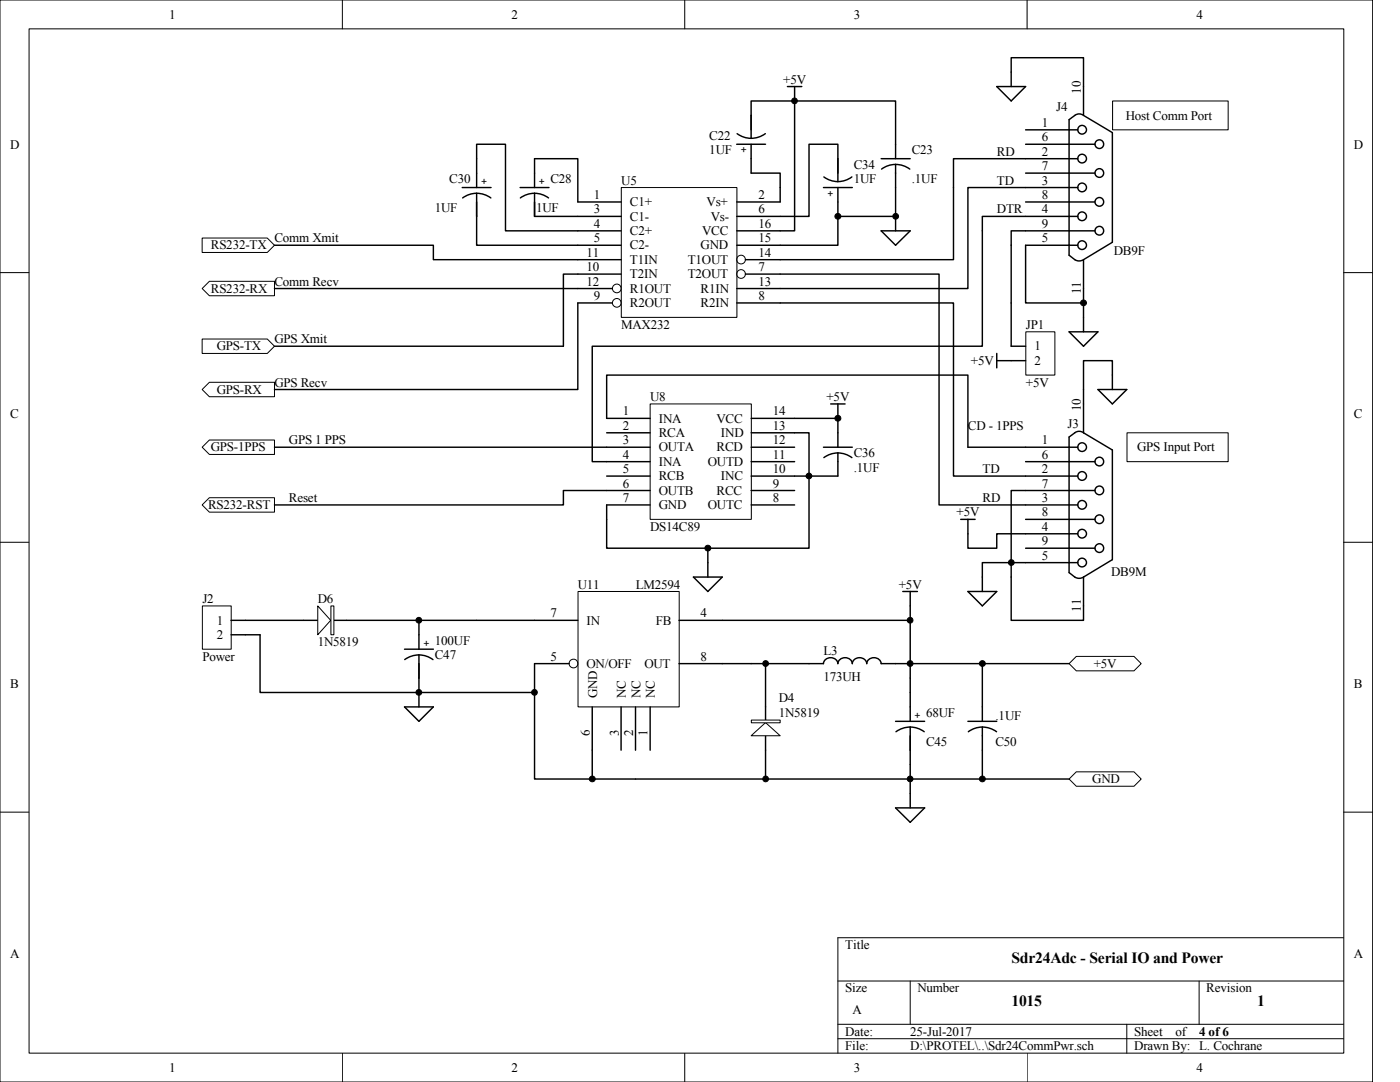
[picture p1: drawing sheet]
<svg xmlns="http://www.w3.org/2000/svg" width="279mm" height="216mm" viewBox="0 0 279 216" stroke-linecap="round" stroke-linejoin="round" font-family="sans-serif">
<g fill="none" stroke="#000" stroke-width=".2">
<path d="M0 0h273.9v215.9h-273.9zM5.8 5.8h262.4v204.3h-262.4zM68.3 0v5.8M136.7 0v5.8M205 0v5.8M0 54.4h5.8M268.1 54.4h5.8M0 108.2h5.8M268.1 108.2h5.8M0 162.1h5.8M268.1 162.1h5.8M167.2 195.7h100.9"/>
<path d="M181.7 195.7v8.7M239.3 195.7v8.7M268.1 187.1h-100.9v23M68.3 210.1v5.8M136.7 210.1v5.8M167.2 204.4h100.9M167.2 207.3h100.9M205 210.1v5.8M224.9 204.4v5.7"/>
</g>
<g fill="none" stroke="#000" stroke-width=".29">
<path d="M204.7 31.7h-14.4v5.7M213.4 66.2h5.7l-2.9 2.9zM216.2 63.3v2.9M219.1 77.7h5.8l-2.9 2.9zM222 74.8v2.9M204.7 89.2h10.4M204.7 92.1h13.8M204.7 95h10.4M204.7 97.9h13.8M216.2 86.4l-.9-.3a2.86 2.86 0 0 0-1.9 1.1v27.1a2.7 2.7 0 0 0 1.9 1.1l.9-.3M216.2 86.4l5.8 3.4v21.9l-5.8 3.4M216.2 80.6v5.8"/>
<path d="M204.7 100.8h10.4M204.7 103.6h13.8M204.7 106.5h10.4M204.7 109.4h13.8M215.1 112.3h-13.3v2.8M216.2 115.1v5.8"/>
<circle cx="216" cy="95" r=".87"/>
<circle cx="216" cy="89.2" r=".87"/>
<circle cx="219.4" cy="92.1" r=".86"/>
<circle cx="219.4" cy="97.9" r=".86"/>
<circle cx="216" cy="100.7" r=".87"/>
<circle cx="216" cy="106.5" r=".87"/>
<circle cx="216" cy="112.2" r=".87"/>
<circle cx="219.4" cy="103.6" r=".86"/>
<circle cx="219.4" cy="109.4" r=".86"/>
</g>
<path d="M225 86.4h20.1v5.7h-20.1z" fill="#fff"/>
<path d="M224.9 86.4h20.2v5.7h-20.2z" fill="none" stroke="#000" stroke-width=".2"/>
<path d="M157.1 17.3h2.9M158.6 17.3v2.9M175.9 46.1h5.8l-3 2.8zM178.7 43.2v2.9" fill="none" stroke="#000" stroke-width=".29"/>
<path d="M222.1 20.2h23v5.7h-23z" fill="#fff"/>
<path d="M222 20.2h23.1v5.7h-23.1z" fill="none" stroke="#000" stroke-width=".2"/>
<path d="M40.3 47.5h13l1.5 1.4-1.5 1.5h-13z" fill-rule="evenodd" fill="#fff"/>
<path d="M40.3 47.5h13l1.5 1.4-1.5 1.5h-13z" fill="none" stroke="#000" stroke-width=".2"/>
<path d="M40.3 100.8l1.5-1.5h13v2.9h-13z" fill-rule="evenodd" fill="#fff"/>
<path d="M40.3 100.8l1.5-1.5h13v2.9h-13z" fill="none" stroke="#000" stroke-width=".2"/>
<path d="M40.3 57.6l1.5-1.5h13v2.9h-13z" fill-rule="evenodd" fill="#fff"/>
<path d="M40.3 57.6l1.5-1.5h13v2.9h-13z" fill="none" stroke="#000" stroke-width=".2"/>
<path d="M40.3 89.2l1.5-1.4h13v2.9h-13z" fill-rule="evenodd" fill="#fff"/>
<path d="M40.3 89.2l1.5-1.4h13v2.9h-13z" fill="none" stroke="#000" stroke-width=".2"/>
<g fill="none" stroke="#000" stroke-width=".29">
<path d="M198.9 17.3h5.8l-2.9 2.9zM201.8 14.4v2.9M216.2 17.3v5.7M92.2 37.4h5.8M95.1 38.6l1.5 .2 1.4 .7M95.1 38.6l-1.5 .2-1.3 .7M95.1 31.7v5.7M95.1 38.6v4.6M103.8 37.4h5.8M106.7 38.6l1.5 .2 1.3 .7M106.7 38.6l-1.5 .2-1.4 .7M106.7 31.7v5.7"/>
<path d="M106.7 38.6v4.6M147 28.8h5.8M147.1 26.7l1.3 .7 1.5 .2M149.9 23v4.6M149.9 28.8v5.7M152.7 26.7l-1.3 .7-1.5 .2M164.3 37.4h5.8M164.4 35.3l1.3 .7 1.5 .2M167.2 31.7v4.5M167.2 37.4v5.8M170 35.3l-1.3 .7-1.5 .2M175.9 31.7h5.8"/>
<path d="M178.7 32.8l1.5 .3 1.4 .6M178.7 32.8l-1.4 .3-1.4 .6M178.7 28.8v2.9M178.7 32.8v4.6M204.7 31.7h10.4M204.7 25.9h10.4M204.7 28.8h13.8M204.7 34.5h13.8M204.7 37.4h10.4M216.2 23l-.9-.3a2.86 2.86 0 0 0-1.9 1.2v27a2.7 2.7 0 0 0 1.9 1.2l.9-.3M216.2 23l5.8 3.5v21.8l-5.8 3.5M204.7 40.3h13.8"/>
<path d="M204.7 43.2h10.4M204.7 46.1h13.8M204.7 48.9h10.4M216.2 51.8v5.8M216.2 77.7v2.9M165.8 80.6h2.9M167.2 80.6v2.9M204.7 97.9h-2.9v14.4M193.2 118h5.7l-2.9 2.9zM196 115.1v2.9"/>
<circle cx="216" cy="25.9" r=".87"/>
<circle cx="216" cy="37.4" r=".87"/>
<circle cx="216" cy="31.6" r=".87"/>
<circle cx="219.4" cy="28.8" r=".86"/>
<circle cx="219.4" cy="34.5" r=".86"/>
<circle cx="216" cy="43.2" r=".87"/>
<circle cx="216" cy="48.9" r=".87"/>
<circle cx="219.4" cy="40.3" r=".86"/>
<circle cx="219.4" cy="46" r=".86"/>
</g>
<path d="M124 37.5h23.1v25.8h-23.1z" fill="#fff"/>
<g fill="none" stroke="#000" stroke-width=".2">
<path d="M124 37.4h23.1v25.9h-23.1z"/>
<circle cx="123.1" cy="57.6" r=".86"/>
<circle cx="147.9" cy="54.7" r=".87"/>
<circle cx="147.9" cy="51.8" r=".87"/>
<circle cx="123.1" cy="60.4" r=".86"/>
</g>
<g fill="none" stroke="#000" stroke-width=".29">
<path d="M115.3 40.3h8.7M115.3 43.2h8.7M115.3 46.1h8.7M115.3 48.9h8.7M115.3 51.8h8.7M115.3 54.7h8.7M115.3 57.6h6.9M147 40.3h8.7M147 43.2h8.7M147 46.1h8.7M147 48.9h8.7M147 57.6h8.7"/>
<path d="M148.8 51.8h6.9M148.8 54.7h6.9M204.7 48.9v11.6h11.5M216.2 57.6v5.7M115.3 60.5h6.9M147 60.5h8.7M222 74.8v-2.8h-5.8v5.7M201.8 115.1v8.7h14.4v-2.9"/>
</g>
<path d="M129.8 80.6h20.1v23h-20.1z" fill="#fff"/>
<path d="M129.8 80.6h20.1v23h-20.1z" fill="none" stroke="#000" stroke-width=".2"/>
<g fill="none" stroke="#000" stroke-width=".29">
<path d="M95.1 31.7v-2.9h5.8v17.3h14.4M106.7 31.7h8.6v8.6M149.9 34.5h5.8v5.8M149.9 23v-2.8h8.7v25.9h-2.9M158.6 20.2h20.1v8.6M167.2 31.7v-2.9h-5.7v14.4h-5.8M178.7 37.4v5.8h-11.5v5.7h-11.5M190.3 37.4v14.4h-34.6M204.7 37.4h-11.5v20.2h-37.5M54.8 48.9h31.7v2.9h28.8M54.8 57.6h60.5M95.1 43.2v5.7h20.2"/>
<path d="M106.7 43.2h8.6M115.3 54.7h-2.9v14.4M155.7 54.7h31.7v46.1h17.3M155.7 60.5h34.6v34.5h14.4M121.1 83.5h8.7M121.1 86.4h8.7M121.1 89.2h8.7M121.1 92.1h8.7M121.1 95h8.7M121.1 97.9h8.7M149.9 86.4h11.6v23h-40.4v-8.6h8.7M149.9 83.5h17.3v5.7"/>
<path d="M149.9 89.2h8.7M149.9 92.1h8.7M149.9 97.9h8.7M164.3 89.2h5.8M167.2 90.4l1.5 .2 1.3 .7M167.2 90.4l-1.5 .2-1.3 .7M167.2 90.4v4.6h-17.3M138.4 115.1h5.7l-2.8 2.9zM141.3 109.4v5.7M149.9 100.8h8.7"/>
</g>
<path d="M40.3 77.7l1.5-1.4h13v2.9h-13z" fill-rule="evenodd" fill="#fff"/>
<path d="M40.3 77.7l1.5-1.4h13v2.9h-13z" fill="none" stroke="#000" stroke-width=".2"/>
<path d="M40.3 67.6h13l1.5 1.5-1.5 1.4h-13z" fill-rule="evenodd" fill="#fff"/>
<path d="M40.3 67.6h13l1.5 1.5-1.5 1.4h-13z" fill="none" stroke="#000" stroke-width=".2"/>
<path d="M213.4 155.4l1.4-1.4h11.5l1.5 1.4-1.5 1.5h-11.5z" fill-rule="evenodd" fill="#fff"/>
<g fill="none" stroke="#000" stroke-width=".2">
<path d="M213.4 155.4l1.4-1.4h11.5l1.5 1.4-1.5 1.5h-11.5z"/>
<circle cx="158.6" cy="20.1" r=".57"/>
<circle cx="167.2" cy="43.2" r=".59"/>
<circle cx="178.8" cy="43.2" r=".57"/>
<circle cx="216.2" cy="60.4" r=".59"/>
<circle cx="161.4" cy="95" r=".57"/>
<circle cx="167.2" cy="83.5" r=".59"/>
<circle cx="141.3" cy="109.4" r=".59"/>
</g>
<g fill="none" stroke="#000" stroke-width=".29">
<path d="M201.8 14.4v-2.9h14.4v5.8M204.7 43.2h-8.7v25.9h-77.8v23h2.9M54.8 69.1h57.6M115.3 60.5v17.2h-60.5M54.8 89.2h66.3M121.1 97.9h-8.7v2.9h-57.6M121.1 83.5v-8.7h72.1v14.4M191.7 103.6h2.9M193.2 103.6v5.8h5.7v-2.9h5.8M80.7 129.5h5.8M83.6 130.7l1.5 .2 1.3 .7M83.6 130.7l-1.5 .2-1.3 .7"/>
<path d="M83.6 123.8v5.7M83.6 130.7v4.6M106.7 132.4v23h20.1M181.7 138.2v5.7M152.8 141.1v2.8M152.8 146.8v2.9M178.7 143.9h5.8M181.7 145.1l1.4 .2 1.3 .7M181.7 145.1l-1.5 .2-1.4 .7M181.7 145.1v4.6M181.7 155.4v5.8M178.7 161.2h5.8l-2.8 2.9z"/>
</g>
<g fill="#000">
<circle cx="158.6" cy="20.1" r=".57"/>
<circle cx="167.2" cy="43.2" r=".59"/>
<circle cx="178.8" cy="43.2" r=".57"/>
<circle cx="216.2" cy="60.4" r=".59"/>
<circle cx="161.4" cy="95" r=".57"/>
<circle cx="167.2" cy="83.5" r=".59"/>
<circle cx="141.3" cy="109.4" r=".59"/>
</g>
<path d="M149.9 146.8l2.9-2.6 2.9 2.6z" fill="#fff"/>
<path d="M149.9 146.8l2.9-2.6 2.9 2.6z" fill="none" stroke="#000" stroke-width=".2"/>
<path d="M150 143.7h5.7v.5h-5.7z" fill="#fff"/>
<path d="M149.9 143.7h5.8v.5h-5.8z" fill="none" stroke="#000" stroke-width=".2"/>
<path d="M144.1 123.8h37.6v8.6h-5.8a1.47 1.47 0 0 0-1.5-1.2 1.47 1.47 0 0 0-1.4 1.2 1.47 1.47 0 0 0-1.5-1.2 1.47 1.47 0 0 0-1.4 1.2 1.47 1.47 0 0 0-1.4-1.2 1.47 1.47 0 0 0-1.5 1.2 1.47 1.47 0 0 0-1.4-1.2 1.47 1.47 0 0 0-1.5 1.2h-14.4M213.4 132.4h-31.7v2.9M152.8 149.7v5.7h-26M181.7 152.6v2.8h-28.9" fill="none" stroke="#000" stroke-width=".29"/>
<path d="M213.4 132.4l1.4-1.4h11.5l1.5 1.4-1.5 1.5h-11.5z" fill-rule="evenodd" fill="#fff"/>
<path d="M213.4 132.4l1.4-1.4h11.5l1.5 1.4-1.5 1.5h-11.5z" fill="none" stroke="#000" stroke-width=".2"/>
<path d="M49 126.7h2.9v11.5h31.7v-2.9M49 123.8h11.5M69.2 123.8h37.5M106.7 138.2h-23.1v2.9M144.1 132.4h5.8M152.8 132.4v8.7M181.7 135.3v2.9M80.7 141.1h5.8l-2.9 2.8zM181.7 149.7v2.9M181.7 155.4h31.7" fill="none" stroke="#000" stroke-width=".29"/>
<path d="M40.4 120.9h5.7v8.6h-5.7z" fill="#fff"/>
<path d="M40.4 120.9h5.7v8.6h-5.7z" fill="none" stroke="#000" stroke-width=".2"/>
<path d="M46.1 123.8h2.9M46.1 126.7h2.9" fill="none" stroke="#000" stroke-width=".29"/>
<path d="M115.4 118.1h20.2v23h-20.2z" fill="#fff"/>
<g fill="none" stroke="#000" stroke-width=".2">
<path d="M115.4 118h20.2v23.1h-20.2z"/>
<circle cx="201.8" cy="112.2" r=".57"/>
<circle cx="83.6" cy="138.2" r=".57"/>
<circle cx="106.7" cy="138.2" r=".57"/>
<circle cx="114.4" cy="132.4" r=".87"/>
<circle cx="181.6" cy="123.8" r=".57"/>
<circle cx="181.6" cy="132.4" r=".57"/>
<circle cx="118.2" cy="155.4" r=".59"/>
<circle cx="152.8" cy="155.4" r=".57"/>
<circle cx="181.6" cy="155.4" r=".57"/>
</g>
<g fill="none" stroke="#000" stroke-width=".29">
<path d="M204.7 46.1h-2.9v14.4M198.9 70.5v2.9M198.9 72h2.9M193.2 89.2h11.5M180.2 118h2.9M181.7 118v5.8M201.8 112.3h-5.8v2.8M106.7 123.8h8.6M106.7 132.4h6.9M135.5 123.8h8.6M135.5 132.4h8.6M118.2 141.1v14.3"/>
<path d="M124 141.1v8.6M126.8 141.1v8.6M129.8 141.1v8.6"/>
</g>
<g fill="#000">
<circle cx="201.8" cy="112.2" r=".57"/>
<circle cx="83.6" cy="138.2" r=".57"/>
<circle cx="106.7" cy="138.2" r=".57"/>
<circle cx="181.6" cy="123.8" r=".57"/>
<circle cx="181.6" cy="132.4" r=".57"/>
<circle cx="118.2" cy="155.4" r=".59"/>
<circle cx="152.8" cy="155.4" r=".57"/>
<circle cx="181.6" cy="155.4" r=".57"/>
</g>
<path d="M204.8 66.3h5.7v8.5h-5.7z" fill="#fff"/>
<g fill="none" stroke="#000" stroke-width=".2">
<path d="M204.7 66.2h5.8v8.6h-5.8z"/>
<circle cx="83.6" cy="123.8" r=".57"/>
<circle cx="152.8" cy="132.4" r=".57"/>
<circle cx="196.1" cy="132.4" r=".59"/>
<circle cx="196.1" cy="155.4" r=".59"/>
</g>
<path d="M201.8 60.5v8.6h2.9M201.8 72h2.9M60.5 123.8h2.9M66.3 123.8h2.9M196 132.4v11.5M193.2 143.9h5.7M196 145.1l1.5 .2 1.4 .7M196 145.1l-1.4 .2-1.3 .7M196 145.1v10.3" fill="none" stroke="#000" stroke-width=".29"/>
<g fill="#000">
<circle cx="83.6" cy="123.8" r=".57"/>
<circle cx="152.8" cy="132.4" r=".57"/>
<circle cx="196.1" cy="132.4" r=".59"/>
<circle cx="196.1" cy="155.4" r=".59"/>
</g>
<path d="M63.4 120.9l2.6 2.9-2.6 2.9z" fill="#fff"/>
<path d="M63.4 120.9l2.6 2.9-2.6 2.9z" fill="none" stroke="#000" stroke-width=".2"/>
<path d="M66.1 120.9h.5v5.8h-.5z" fill="#fff"/>
<path d="M66 120.9h.6v5.8h-.6z" fill="none" stroke="#000" stroke-width=".2"/>
<g font-size="3.1">
<text x="201.8" y="192.2">Sdr24Adc - Serial IO and Power</text>
<text x="201.8" y="200.8">1015</text>
<text x="250.9" y="200.8">1</text>
</g>
<g font-size="2.6">
<text x="33.7" y="3.7">1</text>
<text x="102.1" y="3.7">2</text>
<text x="170.4" y="3.7">3</text>
<text x="238.8" y="3.7">4</text>
<text x="156.3" y="16.7">+5V</text>
<text x="210.8" y="22.1">J4</text>
<text x="215.7" y="18.7" transform="rotate(-90 215.7 18.7)">10</text>
<text x="224.7" y="23.9">Host Comm Port</text>
<text x="2" y="29.6">D</text>
<text x="141.6" y="27.9">C22</text>
<text x="207.9" y="25.3">1</text>
<text x="207.9" y="28.2">6</text>
<text x="270.2" y="29.6">D</text>
<text x="141.6" y="30.8">1UF</text>
<text x="170.4" y="33.7">C34</text>
<text x="181.9" y="30.8">C23</text>
<text x="199" y="31.1">RD</text>
<text x="207.9" y="31.1">2</text>
<text x="207.9" y="34">7</text>
<text x="89.7" y="36.5">C30</text>
<text x="109.9" y="36.5">C28</text>
<text x="118.5" y="39.7">1</text>
<text x="124" y="36.8">U5</text>
<text x="125.7" y="41.1">C1+</text>
<text x="141" y="41.1">Vs+</text>
<text x="151.4" y="39.7">2</text>
<text x="170.4" y="36.5">1UF</text>
<text x="181.9" y="36.5">.1UF</text>
<text x="199" y="36.8">TD</text>
<text x="207.9" y="36.8">3</text>
<text x="207.9" y="39.7">8</text>
<text x="86.8" y="42.3">1UF</text>
<text x="107" y="42.3">1UF</text>
<text x="118.5" y="42.6">3</text>
<text x="118.5" y="45.5">4</text>
<text x="125.7" y="44">C1-</text>
<text x="125.7" y="46.9">C2+</text>
<text x="140.1" y="46.9">VCC</text>
<text x="141.9" y="44">Vs-</text>
<text x="151.4" y="42.6">6</text>
<text x="151.4" y="45.5">16</text>
<text x="199" y="42.6">DTR</text>
<text x="207.9" y="42.6">4</text>
<text x="207.9" y="45.5">9</text>
<text x="42.1" y="49.8">RS232-TX</text>
<text x="54.8" y="48.3">Comm Xmit</text>
<text x="117.1" y="51.2">11</text>
<text x="118.5" y="48.3">5</text>
<text x="125.7" y="49.8">C2-</text>
<text x="125.7" y="52.7">T1IN</text>
<text x="137.2" y="52.7">T1OUT</text>
<text x="139.8" y="49.8">GND</text>
<text x="151.4" y="51.2">14</text>
<text x="151.4" y="48.3">15</text>
<text x="207.9" y="48.3">5</text>
<text x="222.3" y="50.9">DB9F</text>
<text x="42.1" y="58.4">RS232-RX</text>
<text x="54.8" y="57">Comm Recv</text>
<text x="117.1" y="54.1">10</text>
<text x="117.1" y="57">12</text>
<text x="118.5" y="59.9">9</text>
<text x="125.7" y="55.5">T2IN</text>
<text x="125.7" y="58.4">R1OUT</text>
<text x="137.2" y="55.5">T2OUT</text>
<text x="139.8" y="58.4">R1IN</text>
<text x="151.4" y="54.1">7</text>
<text x="151.4" y="57">13</text>
<text x="151.4" y="59.9">8</text>
<text x="215.7" y="58.7" transform="rotate(-90 215.7 58.7)">11</text>
<text x="124" y="65.6">MAX232</text>
<text x="125.7" y="61.3">R2OUT</text>
<text x="139.8" y="61.3">R2IN</text>
<text x="204.7" y="65.6">JP1</text>
<text x="43.3" y="69.9">GPS-TX</text>
<text x="54.8" y="68.5">GPS Xmit</text>
<text x="206.5" y="69.9">1</text>
<text x="54.8" y="77.1">GPS Recv</text>
<text x="193.8" y="72.8">+5V</text>
<text x="204.7" y="77.1">+5V</text>
<text x="206.5" y="72.8">2</text>
<text x="2" y="83.5">C</text>
<text x="43.3" y="78.6">GPS-RX</text>
<text x="124.3" y="82.9">1</text>
<text x="129.8" y="80">U8</text>
<text x="154.3" y="82.9">14</text>
<text x="164.9" y="80">+5V</text>
<text x="215.7" y="82" transform="rotate(-90 215.7 82)">10</text>
<text x="270.2" y="83.5">C</text>
<text x="57.7" y="88.6">GPS 1 PPS</text>
<text x="124.3" y="85.8">2</text>
<text x="124.3" y="88.6">3</text>
<text x="131.5" y="84.3">INA</text>
<text x="131.5" y="87.2">RCA</text>
<text x="143" y="84.3">VCC</text>
<text x="143.9" y="87.2">IND</text>
<text x="154.3" y="85.8">13</text>
<text x="154.3" y="88.6">12</text>
<text x="193.2" y="85.8">CD - 1PPS</text>
<text x="207.9" y="88.6">1</text>
<text x="213.1" y="85.5">J3</text>
<text x="42.1" y="90.1">GPS-1PPS</text>
<text x="124.3" y="91.5">4</text>
<text x="124.3" y="94.4">5</text>
<text x="131.5" y="90.1">OUTA</text>
<text x="131.5" y="93">INA</text>
<text x="131.5" y="95.8">RCB</text>
<text x="141.3" y="93">OUTD</text>
<text x="143" y="90.1">RCD</text>
<text x="143.9" y="95.8">INC</text>
<text x="154.3" y="91.5">11</text>
<text x="154.3" y="94.4">10</text>
<text x="170.4" y="91.2">C36</text>
<text x="170.4" y="94.1">.1UF</text>
<text x="196.1" y="94.4">TD</text>
<text x="207.9" y="91.5">6</text>
<text x="207.9" y="94.4">2</text>
<text x="226.9" y="90.1">GPS Input Port</text>
<text x="41.5" y="101.6">RS232-RST</text>
<text x="57.7" y="100.2">Reset</text>
<text x="124.3" y="97.3">6</text>
<text x="124.3" y="100.2">7</text>
<text x="131.5" y="98.7">OUTB</text>
<text x="131.5" y="101.6">GND</text>
<text x="141.3" y="101.6">OUTC</text>
<text x="143" y="98.7">RCC</text>
<text x="154.3" y="100.2">8</text>
<text x="154.3" y="97.3">9</text>
<text x="196.1" y="100.2">RD</text>
<text x="207.9" y="97.3">7</text>
<text x="207.9" y="100.2">3</text>
<text x="129.8" y="105.9">DS14C89</text>
<text x="190.9" y="103">+5V</text>
<text x="207.9" y="103">8</text>
<text x="207.9" y="105.9">4</text>
<text x="207.9" y="108.8">9</text>
<text x="207.9" y="111.7">5</text>
<text x="115.3" y="117.4">U11</text>
<text x="126.9" y="117.4">LM2594</text>
<text x="179.4" y="117.4">+5V</text>
<text x="221.7" y="114.9">DB9M</text>
<text x="40.4" y="120.3">J2</text>
<text x="43.3" y="124.6">1</text>
<text x="63.4" y="120.3">D6</text>
<text x="109.9" y="123.2">7</text>
<text x="117.1" y="124.6">IN</text>
<text x="130.9" y="124.6">FB</text>
<text x="139.8" y="123.2">4</text>
<text x="215.7" y="122" transform="rotate(-90 215.7 122)">11</text>
<text x="40.4" y="131.8">Power</text>
<text x="43.3" y="127.5">2</text>
<text x="63.4" y="128.9">1N5819</text>
<text x="86.8" y="131.5">C47</text>
<text x="86.8" y="128.7">100UF</text>
<text x="109.9" y="131.8">5</text>
<text x="139.8" y="131.8">8</text>
<text x="164.3" y="130.7">L3</text>
<text x="2" y="137.3">B</text>
<text x="117.1" y="133.3">ON/OFF</text>
<text x="128.6" y="133.3">OUT</text>
<text x="164.3" y="135.8">173UH</text>
<text x="218.3" y="133.3">+5V</text>
<text x="270.2" y="137.3">B</text>
<text x="119.2" y="139.3" transform="rotate(-90 119.2 139.3)">GND</text>
<text x="124.9" y="139.3" transform="rotate(-90 124.9 139.3)">NC</text>
<text x="127.8" y="139.3" transform="rotate(-90 127.8 139.3)">NC</text>
<text x="130.7" y="139.3" transform="rotate(-90 130.7 139.3)">NC</text>
<text x="155.4" y="140.2">D4</text>
<text x="155.4" y="143">1N5819</text>
<text x="184.8" y="143">68UF</text>
<text x="198.7" y="143.6">.1UF</text>
<text x="117.7" y="146.8" transform="rotate(-90 117.7 146.8)">6</text>
<text x="123.5" y="146.8" transform="rotate(-90 123.5 146.8)">3</text>
<text x="126.4" y="146.8" transform="rotate(-90 126.4 146.8)">2</text>
<text x="129.2" y="146.8" transform="rotate(-90 129.2 146.8)">1</text>
<text x="184.8" y="148.8">C45</text>
<text x="198.7" y="148.8">C50</text>
<text x="218" y="156.3">GND</text>
<text x="2" y="191.1">A</text>
<text x="168.7" y="189.4">Title</text>
<text x="270.2" y="191.1">A</text>
<text x="168.7" y="198">Size</text>
<text x="170.1" y="202.4">A</text>
<text x="183.1" y="198">Number</text>
<text x="240.7" y="198">Revision</text>
<text x="168.7" y="206.7">Date:</text>
<text x="168.7" y="209.5">File:</text>
<text x="181.7" y="206.7">25-Jul-2017</text>
<text x="181.7" y="209.5">D:\PROTEL\..\Sdr24CommPwr.sch</text>
<text x="226.4" y="206.7">Sheet</text>
<text x="226.4" y="209.5">Drawn By: L. Cochrane</text>
<text x="234.6" y="206.7">of</text>
<text x="239.3" y="206.7">4 of 6</text>
<text x="33.7" y="213.9">1</text>
<text x="102.1" y="213.9">2</text>
<text x="170.4" y="213.9">3</text>
<text x="238.8" y="213.9">4</text>
</g>
<g font-size="2.1">
<text x="149.1" y="29.2" transform="rotate(180 149.1 29.2)">+</text>
<text x="96" y="37">+</text>
<text x="107.6" y="37">+</text>
<text x="166.4" y="37.8" transform="rotate(180 166.4 37.8)">+</text>
<text x="84.5" y="129.1">+</text>
<text x="182.5" y="143.5">+</text>
</g>
</svg>
